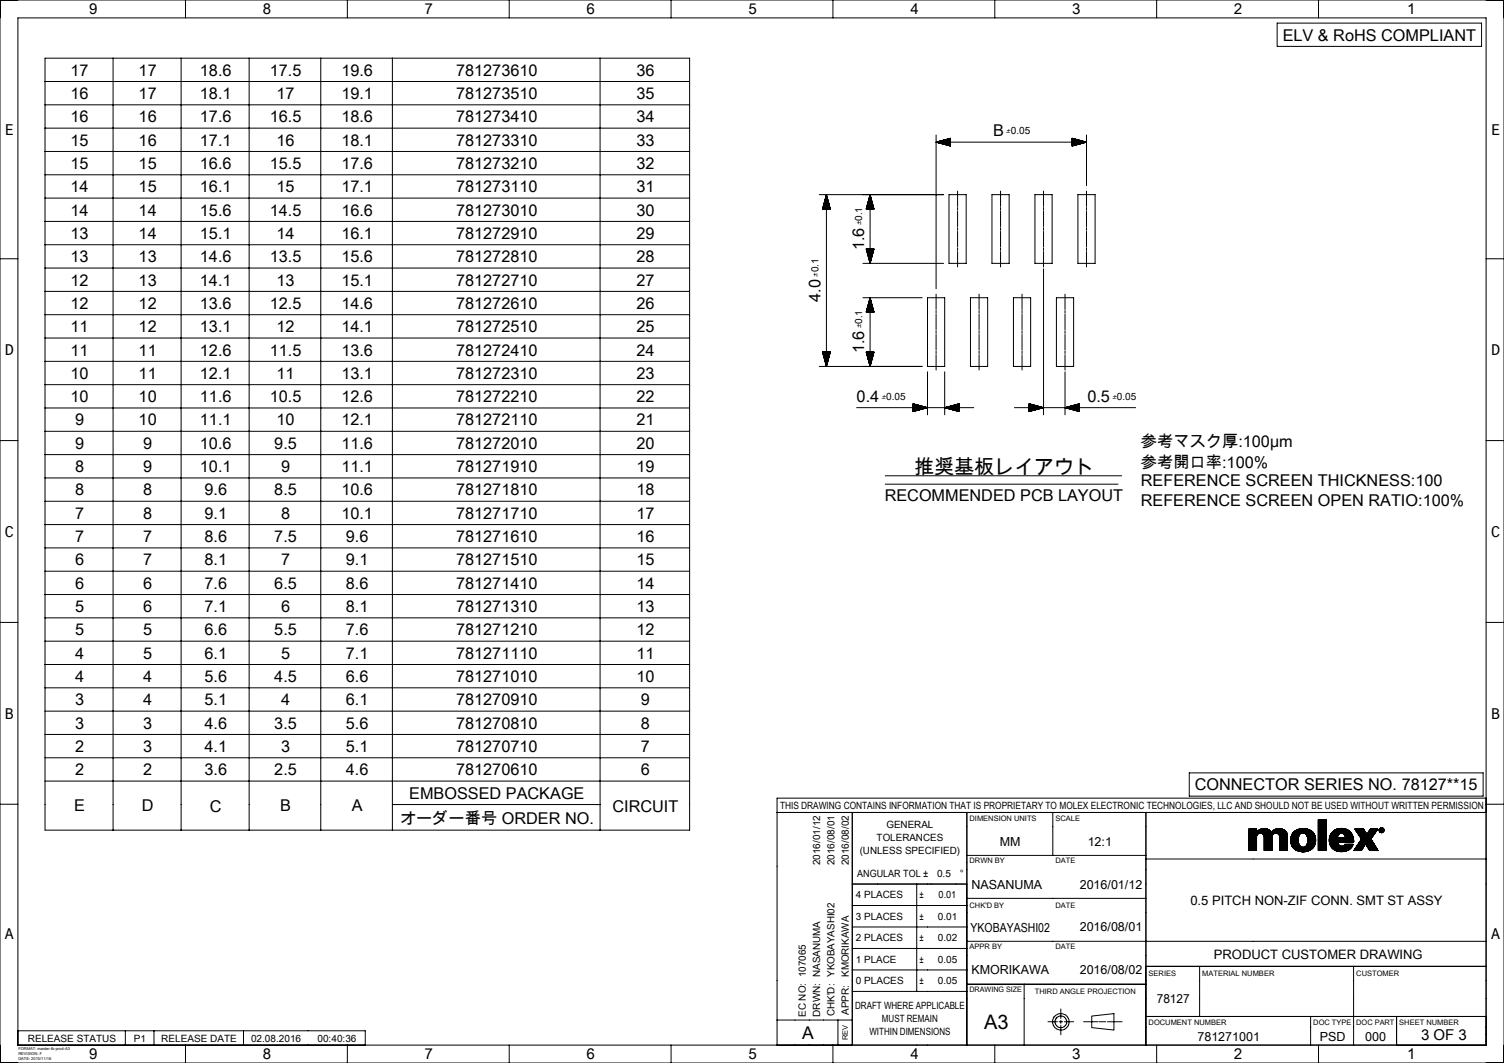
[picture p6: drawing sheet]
<svg xmlns="http://www.w3.org/2000/svg" width="420mm" height="297mm" viewBox="0 0 420 297" stroke-linecap="round" stroke-linejoin="round" font-family="sans-serif">
<g fill="none" stroke="#000" stroke-width=".28">
<path d="M0 0h420v297h-420zM5 5h410v287h-410zM12.6 16.3h180v215.6h-180zM31.6 16.3v215.6M50.6 16.3v215.6M51.8 0v5M69.6 16.3v215.6M89.6 16.3v215.6M97 0v5M109.6 16.3v215.6M142.2 0v5M167.6 16.3v215.6"/>
<path d="M187.4 0v5M232.6 0v5M277.8 0v5M323 0v5M356.7 6.5h57v6.5h-57zM368.2 0v5M12.6 22.8h180M12.6 29.3h180M12.6 35.8h180M261.4 37.7v43M261.4 39.7h42M261.4 39.7l4 1.1"/>
<path d="M261.5 39.7h3.9M261.6 39.8h3.8M261.8 39.8h3.6M261.8 39.6h3.6M262.1 39.9h3.3M262.1 39.5h3.3M262.3 40h3.1M262.3 39.5h3.1M262.6 39.4h2.8M262.9 39.3h2.5M263.2 39.3h2.2M263.4 39.2h2"/>
<path d="M263.7 39.1h1.7M264 39h1.4M264.2 39h1.2M264.5 38.9h.9M264.7 38.8h.7M265 38.8h.4M265.2 38.7h.2M265.4 38.6v2.2M265.4 38.6l-4 1.1M299.4 38.7h.2M299.4 38.7l.4 .1M299.4 38.8h.7"/>
<path d="M299.4 38.9h.9M299.4 38.9l1.2 .1M299.4 39h1.5M299.4 39.1h1.8M299.4 39.1l2.1 .1M299.4 39.2l2.3 .1M299.4 39.3h2.6M299.4 39.4h2.8M299.4 39.4l3.1 .1M299.4 39.5h3.3M299.4 39.6h3.6M299.4 39.6l3.9 .1"/>
<path d="M299.4 38.6l4 1.1M299.4 38.6v2.2M302.5 40h-3.1M302.7 39.9h-3.3M303 39.8l-3.6 .1M303.2 39.8h-3.8M303.4 37.7v14.2M303.4 39.7l-4 1.1M12.6 42.3h180M12.6 48.8h180M12.6 55.3h180M228.8 54.4h34.7"/>
<path d="M229.7 58.4h2.2M229.7 58.4h.1M229.8 58.2v.2M229.9 57.9v.5M229.9 57.7v.7M230 57.3v1.1M230.1 57v1.4M230.1 56.8v1.6M230.2 56.5v1.9M230.3 56.3v2.1M230.3 56v2.4M230.4 55.8v2.6"/>
<path d="M230.5 55.5v2.9M230.5 55.3v3.1M230.6 55v3.4M230.7 54.7v3.7M230.8 54.5v3.9M230.8 54.4v48M230.8 54.4l-1.1 4M230.8 54.4l1.1 4M230.8 54.6v3.8M230.9 54.9v3.5M231 55.1v3.3M231.1 55.4v3"/>
<path d="M231.1 55.7v2.7M231.2 55.9v2.5M231.3 56.2v2.2M231.3 56.4v2M231.4 56.7v1.7M231.5 56.9v1.5M231.6 57.2v1.2M231.6 57.6v.8M231.7 57.8v.6M231.8 58.1v.3M231.8 58.3v.1M241.9 58.4h2.1"/>
<path d="M241.9 58.3v.1M242 58.1v.3M242.1 57.8v.6M242.1 57.6v.8M242.2 57.2v1.2M242.3 57v1.4M242.3 56.7v1.7M242.4 56.4v2M242.5 56.2v2.2M242.6 55.9v2.5M242.6 55.7v2.7M242.7 55.4v3"/>
<path d="M242.8 55.2v3.2M242.8 54.9v3.5M242.9 54.7v3.7M243 54.4v19.2M243 54.4l-1.1 4M243 54.4l1 4M243 54.5v3.9M243.1 54.7v3.7M243.1 55v3.4M243.2 55.2v3.2M243.3 55.5v2.9M243.4 55.8v2.6"/>
<path d="M243.4 56v2.4M243.5 56.3v2.1M243.6 56.5v1.9M243.6 56.8v1.6M243.7 57v1.4M243.8 57.3v1.1M243.8 57.6v.8M243.9 57.9v.5M244 58.2v.2M244 58.4h.1M262.6 40.1h2.8M263 40.1h2.4"/>
<path d="M263.2 40.2h2.2M263.5 40.3h1.9M263.7 40.3h1.7M264 40.4h1.4M264.2 40.5h1.2M264.5 40.5h.9M264.8 40.6h.6M265 40.7h.4M265 54.4h4.8v19.2h-4.8zM265.3 40.8h.1M267.4 53.4v4.3M267.4 58v.7"/>
<path d="M267.4 59v4.3M277 54.4h4.8v19.2h-4.8zM279.4 53.4v4.3M279.4 58v.7M279.4 59v4.3M289 54.4h4.8v19.2h-4.8zM291.4 53.4v4.3M291.4 58v.7M291.4 59v4.3M299.5 40.8h-.1M299.8 40.7h-.4M300 40.6l-.6 .1"/>
<path d="M300.3 40.5l-.9 .1M300.6 40.5h-1.2M300.9 40.4h-1.5M301 54.4h4.8v19.2h-4.8zM301.2 40.3l-1.8 .1M301.4 40.3h-2M301.7 40.2h-2.3M301.9 40.1l-2.5 .1M302.2 40.1h-2.8M303.4 53.4v4.3M303.4 58v.7M303.4 59v4.3"/>
<path d="M0 72.3h5M12.6 61.9h180M12.6 68.4h180M12.6 74.9h180M241 73.6h22.5M241.9 69.6h2.1M241.9 69.6l1.1 4M241.9 69.6v.1M242 69.6v.3M242 69.6l.1 .6M242.1 69.6v.8M242.2 69.6v1.1"/>
<path d="M242.2 69.6l.1 1.3M242.3 69.6v1.6M242.4 69.6v1.9M242.5 69.6v2.1M242.5 69.6l.1 2.4M242.6 69.6v2.6M242.6 69.6l.1 2.9M242.7 69.6l.1 3.2M242.8 69.6v3.5M242.9 69.6v3.7M243 69.6v3.9M243.1 69.6v3.7"/>
<path d="M243.2 69.6l-.1 3.4M243.3 69.6l-.1 3.2M243.3 69.6v2.8M243.4 69.6v2.5M243.5 69.6l-.1 2.3M243.5 69.6v2M243.6 69.6v1.8M243.7 69.6l-.1 1.5M243.7 69.6v1.3M243.8 69.6v1M243.9 69.6l-.1 .8M244 69.6l-.1 .5"/>
<path d="M244 69.6v.2M244 69.6h.1M244 69.6l-1 4M267.4 70.3v4.3M267.4 63.6v.8M267.4 64.7v4.2M267.4 69.2v.8M279.4 70.3v4.3M279.4 63.6v.8M279.4 64.7v4.2M279.4 69.2v.8M291.4 70.3v4.3"/>
<path d="M291.4 63.6v.8M291.4 64.7v4.2M291.4 69.2v.8M291.4 75.1v40.8M303.4 70.3v4.3M303.4 63.6v.8M303.4 64.7v4.2M303.4 69.2v.8M415 72.3h5M12.6 81.4h180M12.6 87.9h180M12.6 94.4h180"/>
<path d="M229.7 98.4h2.2M229.7 98.4l1.1 4M229.7 98.4h.1M229.7 98.4l.1 .2M229.8 98.4l.1 .5M229.9 98.4v.7M229.9 98.4l.1 1M230 98.4l.1 1.3M230.1 98.4v1.5M230.2 98.4v1.8M230.2 98.4l.1 2M230.3 98.4v2.3"/>
<path d="M230.4 98.4v2.5M230.4 98.4l.1 2.8M230.5 98.4v3.1M230.6 98.4v3.4M230.6 98.4l.1 3.7M230.7 98.4l.1 3.9M230.9 98.4l-.1 3.8M231 98.4l-.1 3.5M231 98.4v3.3M231.1 98.4v2.9M231.2 98.4l-.1 2.6M231.3 98.4l-.1 2.4"/>
<path d="M231.3 98.4v2.1M231.4 98.4l-.1 1.9M231.4 98.4v1.6M231.5 98.4v1.4M231.6 98.4v1.1M231.7 98.4l-.1 .8M231.7 98.4v.6M231.8 98.4v.3M231.9 98.4l-.1 .1M231.9 98.4l-1.1 4M241 83.2h16.5M241.9 87.2h2.1"/>
<path d="M241.9 98.4h2.1M241.9 98.4l1.1 4M241.9 98.4v.1M241.9 87.1v.1M242 98.4v.3M242 86.9v.3M242 98.4l.1 .6M242.1 86.6v.6M242.1 98.4v.8M242.1 86.4v.8M242.2 98.4v1.1M242.2 86v1.2"/>
<path d="M242.2 98.4l.1 1.3M242.3 85.8v1.4M242.3 98.4v1.6M242.3 85.5v1.7M242.4 98.4v1.9M242.4 85.2v2M242.5 98.4v2.1M242.5 85v2.2M242.5 98.4l.1 2.4M242.6 84.7v2.5M242.6 98.4v2.6M242.6 84.5v2.7"/>
<path d="M242.6 98.4l.1 2.9M242.7 84.2v3M242.7 98.4l.1 3.2M242.8 84v3.2M242.8 98.4v3.5M242.8 83.7v3.5M242.9 98.4v3.7M242.9 83.5v3.7M243 83.2v19.2M243 83.2l-1.1 4M243 83.2l1 4M243 83.3v3.9"/>
<path d="M243 98.4v3.9M243.1 83.5v3.7M243.1 98.4v3.7M243.1 83.8v3.4M243.2 98.4l-.1 3.4M243.2 84v3.2M243.3 98.4l-.1 3.2M243.3 84.3v2.9M243.3 98.4v2.8M243.4 84.6v2.6M243.4 98.4v2.5M243.4 84.8v2.4"/>
<path d="M243.5 98.4l-.1 2.3M243.5 85.1v2.1M243.5 98.4v2M243.6 85.3v1.9M243.6 98.4v1.8M243.6 85.6v1.6M243.7 98.4l-.1 1.5M243.7 85.8v1.4M243.7 98.4v1.3M243.8 86.1v1.1M243.8 98.4v1M243.8 86.4v.8"/>
<path d="M243.9 98.4l-.1 .8M243.9 86.7v.5M244 98.4l-.1 .5M244 87v.2M244 98.4v.2M244 87.2h.1M244 98.4h.1M244 98.4l-1 4M259 83.2h4.8v19.2h-4.8zM261.4 82.2v4.3M261.4 99.1v4.3M261.4 86.8v.7"/>
<path d="M261.4 87.8v4.3M261.4 92.4v.8M261.4 93.5v4.2M261.4 98v.8M271 83.2h4.8v19.2h-4.8zM273.4 82.2v4.3M273.4 99.1v4.3M273.4 86.8v.7M273.4 87.8v4.3M273.4 92.4v.8M273.4 93.5v4.2M273.4 98v.8"/>
<path d="M283 83.2h4.8v19.2h-4.8zM285.4 82.2v4.3M285.4 99.1v4.3M285.4 86.8v.7M285.4 87.8v4.3M285.4 92.4v.8M285.4 93.5v4.2M285.4 98v.8M295 83.2h4.8v19.2h-4.8zM297.4 82.2v4.3M297.4 99.1v4.3M297.4 86.8v.7"/>
<path d="M297.4 87.8v4.3M297.4 92.4v.8M297.4 93.5v4.2M297.4 98v.8M12.6 114h180M12.6 101h180M12.6 107.5h180M228.8 102.4h28.7M239.2 113.9h32.7M255 112.8l4 1.1-4 1.1M255 112.8v2.2M255 112.8h.1"/>
<path d="M255 112.9h.3M255 112.9l.5 .1M255 113l.8 .1M255 113.1h1M255 113.1l1.3 .1M255 113.2l1.7 .1M255 113.3h1.9M255 113.4h2.2M255 113.4l2.4 .1M255 113.5h2.7M255 113.6h2.9M255 113.6l3.2 .1"/>
<path d="M255 113.7l3.5 .1M255 113.8h3.7M255 115h.1M255.3 114.9h-.3M255.5 114.8l-.5 .1M255.8 114.7l-.8 .1M256 114.7h-1M256.3 114.6l-1.3 .1M256.7 114.5l-1.7 .1M256.9 114.5h-1.9M257.2 114.4l-2.2 .1M257.4 114.3l-2.4 .1"/>
<path d="M257.7 114.3h-2.7M257.9 114.2h-2.9M258.2 114.1l-3.2 .1M258.5 114l-3.5 .1M258.7 114h-3.7M259 113.9l-4 .1M259 103.9v12M263.8 103.9v12M263.8 113.9h4M264.1 113.8h3.7M264.1 114h3.7M264.3 113.8h3.5"/>
<path d="M264.3 114h3.5M264.6 113.7h3.2M264.6 114.1h3.2M264.9 113.6h2.9M264.9 114.2h2.9M265.2 113.5h2.6M265.2 114.3h2.6M265.5 113.5h2.3M265.5 114.3h2.3M265.7 113.4h2.1M265.7 114.4h2.1M266 113.3h1.8"/>
<path d="M266 114.5h1.8M266.2 113.3h1.6M266.2 114.5h1.6M266.5 113.2h1.3M266.5 114.6h1.3M266.8 113.1h1M266.8 114.7h1M267 113.1h.8M267 114.7h.8M267.3 113h.5M267.3 114.8h.5M267.5 112.9h.3"/>
<path d="M267.5 114.9h.3M267.8 112.8h.1M267.8 115h.1M267.8 112.8l-4 1.1 4 1.1M267.8 112.8v2.2M283.3 113.9h33.8M287.4 112.8h.1M287.4 112.9h.3M287.4 112.9l.5 .1M287.4 113l.8 .1M287.4 113.1h1M287.4 113.1l1.3 .1"/>
<path d="M287.4 113.2l1.7 .1M287.4 113.3h1.9M287.4 113.4h2.2M287.4 113.4l2.4 .1M287.4 113.5h2.7M287.4 113.6h2.9M287.4 113.6l3.2 .1M287.4 113.7l3.5 .1M287.4 113.8h3.7M287.4 115h.1M287.4 112.8l4 1.1-4 1.1M287.4 112.8v2.2"/>
<path d="M287.7 114.9h-.3M287.9 114.8l-.5 .1M288.2 114.7l-.8 .1M288.4 114.7h-1M288.7 114.6l-1.3 .1M289.1 114.5l-1.7 .1M289.3 114.5h-1.9M289.6 114.4l-2.2 .1M289.8 114.3l-2.4 .1M290.1 114.3h-2.7M290.3 114.2h-2.9M290.6 114.1l-3.2 .1"/>
<path d="M290.9 114l-3.5 .1M291.1 114h-3.7M291.4 113.9l-4 .1M297.4 103.9v12M297.4 113.9h4M297.7 113.8h3.7M297.7 114h3.7M297.9 113.8h3.5M297.9 114h3.5M298.2 113.7h3.2M298.2 114.1h3.2M298.5 113.6h2.9"/>
<path d="M298.5 114.2h2.9M298.8 113.5h2.6M298.8 114.3h2.6M299.1 113.5h2.3M299.1 114.3h2.3M299.3 113.4h2.1M299.3 114.4h2.1M299.6 113.3h1.8M299.6 114.5h1.8M299.8 113.3h1.6M299.8 114.5h1.6M300.1 113.2h1.3"/>
<path d="M300.1 114.6h1.3M300.4 113.1h1M300.4 114.7h1M300.6 113.1h.8M300.6 114.7h.8M300.9 113h.5M300.9 114.8h.5M301.1 112.9h.3M301.1 114.9h.3M301.4 112.8h.1M301.4 115h.1M301.4 112.8l-4 1.1 4 1.1"/>
<path d="M301.4 112.8v2.2M0 123.1h5M12.6 120.5h180M12.6 127h180M12.6 133.5h180M247.2 132.9h66M247.2 135.3h65M415 123.1h5M12.6 140.1h180M12.6 146.6h180M12.6 153.1h180M12.6 159.6h180"/>
<path d="M0 173.9h5M12.6 166.1h180M12.6 172.6h180M12.6 179.1h180M415 173.9h5M12.6 192.2h180M12.6 198.7h180M12.6 185.7h180M12.6 205.2h180M12.6 211.7h180M12.6 218.2h180M332.1 215.9h82.1v6.5h-82.1z"/>
<path d="M0 224.7h5M109.6 224.8h58M217 227h198M270 227v65M270 239h50M294 227v12M348.7 237.6h2.2M348.8 231.6l-.1 .1M348.9 231.6l-.2 .2M349 231.6l-.3 .3M349.1 231.6l-.4 .4M349.2 231.6l-.5 .5"/>
<path d="M349.3 231.6l-.6 .6M349.4 231.6l-.7 .7M349.5 231.6l-.8 .8M349.6 231.6l-.9 .9M349.7 231.6l-1 1M349.8 231.6l-1.1 1.1M349.9 231.6l-1.2 1.2M350 231.6l-1.3 1.3M350.1 231.6l-1.4 1.4M350.2 231.6l-1.5 1.5M350.3 231.6l-1.6 1.6M350.4 231.6l-1.7 1.7"/>
<path d="M350.5 231.6l-1.8 1.8M350.6 231.6l-1.9 1.9M350.7 231.6l-2 2M350.8 231.6l-2.1 2.1M350.9 231.6l-2.2 2.2M350.9 237.6v-3.7a1.07 1.07 0 0 1 1.1-1.1 1.07 1.07 0 0 1 1 1.1v3.7M350.9 237.6h.1M350.9 237.5l-.1 .1M350.9 237.4l-.2 .2M350.9 237.3l-.4 .3M350.9 237.2l-.4 .4M350.9 237.1l-.5 .5"/>
<path d="M350.9 237l-.6 .6M350.9 236.9l-.7 .7M350.9 236.8l-.8 .8M350.9 236.7l-.9 .9M350.9 236.6l-1 1M350.9 236.5l-1.1 1.1M350.9 236.4l-1.2 1.2M350.9 236.3l-1.3 1.3M350.9 236.2l-1.4 1.4M350.9 236.1l-1.5 1.5M350.9 236l-1.6 1.6M350.9 235.9l-1.7 1.7"/>
<path d="M350.9 235.8l-1.8 1.8M350.9 235.7l-1.9 1.9M350.9 235.6l-2 2M350.9 235.5l-2.1 2.1M350.9 235.4l-2.2 2.2M350.9 235.3l-2.2 2.2M350.9 235.2l-2.2 2.2M350.9 235.1l-2.2 2.2M350.9 235l-2.2 2.2M350.9 234.9l-2.2 2.2M350.9 234.8l-2.2 2.3M350.9 234.7l-2.2 2.2"/>
<path d="M350.9 234.6l-2.2 2.2M350.9 234.5l-2.2 2.2M350.9 234.4l-2.2 2.2M350.9 234.3l-2.2 2.3M350.9 234.2l-2.2 2.2M350.9 234.1l-2.2 2.2M350.9 234l-2.2 2.2M350.9 233.8l-2.2 2.3M350.9 231.6v.9a2.75 2.75 0 0 1 4.2 0 2.75 2.75 0 0 1 3.9-.3M350.9 232.3l-2.2 2.3M350.9 232.2l-2.2 2.2M350.9 232.1l-2.2 2.2"/>
<path d="M350.9 232l-2.2 2.2M350.9 231.8l-2.2 2.3M350.9 231.7l-2.2 2.3M350.9 231.7l-2.2 2.2M350.9 231.6h-2.2v6M350.9 233.7l-2.2 2.2M350.9 233.6l-2.2 2.2M351 233.5l-2.3 2.2M351.1 233.3l-2.4 2.4M351.4 232l-2.7 2.7M351.6 231.9l-2.9 2.9M351.8 231.8l-3.1 3.1"/>
<path d="M352 231.7l-3.3 3.2M352.2 231.6l-3.5 3.5M352.3 231.6l-3.6 3.6M352.4 231.6l-3.7 3.7M352.5 231.5l-3.8 3.8M352.6 231.5l-3.9 3.9M352.8 233.1l1.4-1.3-1.4 1.4M352.8 231.5l-4.1 4.1M352.9 231.5l-1.5 1.4M353 231.5l-1.4 1.3M353 233.7l1.7-1.6-1.7 1.7M353 237.6h2.2"/>
<path d="M353.1 231.5l-1.4 1.3M353.2 231.5l-1.4 1.3M353.3 231.5l-1.4 1.3M353.4 231.5l-1.3 1.3M353.5 231.6l-1.3 1.2M353.6 231.6l-1.3 1.2M353.7 231.6l-1.3 1.3M353.8 231.6l-1.3 1.3M353.9 231.7l-1.3 1.3M354 231.7l-1.4 1.3M354.1 231.7l-1.4 1.3M354.3 231.8l-1.5 1.4"/>
<path d="M354.3 231.8l-1.4 1.5M354.4 231.9l-1.5 1.5M354.5 231.9l-1.5 1.6 1.5-1.5M354.6 232l-1.6 1.6M354.8 232.2l-1.8 1.7M354.8 232.2l-1.8 1.8M354.9 232.3l-1.9 1.8M354.9 232.3l-1.9 1.9M355 232.4l-2 1.9M355 232.4l-2 2M355.2 233.9a1.07 1.07 0 0 1 1.1-1.1 1.07 1.07 0 0 1 1.1 1.1v3.7M355.2 237.6h.1"/>
<path d="M355.2 237.5l-.1 .1M355.2 237.4l-.2 .2M355.2 237.3l-.3 .3M355.2 237.2l-.4 .4M355.2 237.1l-.5 .5M355.2 237l-.6 .6M355.2 236.9l-.7 .7M355.2 236.8l-.8 .8M355.2 236.7l-.9 .9M355.2 236.6l-1 1M355.2 236.5l-1.1 1.1M355.2 236.4l-1.2 1.2"/>
<path d="M355.2 236.3l-1.3 1.3M355.2 236.2l-1.4 1.4M355.2 236.1l-1.5 1.5M355.2 236l-1.6 1.6M355.2 235.9l-1.7 1.7M355.2 235.8l-1.8 1.8M355.2 235.7l-1.9 1.9M355.2 235.6l-2 2M355.2 235.6l-2.1 2M355.2 235.4l-2.1 2.2M355.2 235.3l-2.2 2.3M355.2 235.2l-2.2 2.3"/>
<path d="M355.2 235.1l-2.2 2.3M355.2 235.1l-2.2 2.2M355.2 234.9l-2.2 2.3M355.2 234.8l-2.2 2.3M355.2 234.7l-2.2 2.3M355.2 234.7l-2.2 2.2M355.2 234.6l-2.2 2.2M355.2 234.4l-2.2 2.3M355.2 234.3l-2.2 2.3M355.2 234.2l-2.2 2.3M355.2 234.2l-2.2 2.2M355.2 234.1l-2.2 2.2"/>
<path d="M355.2 233.9l-2.2 2.3M355.2 233.9v3.7M355.2 233.8l-2.2 2.3M355.2 233.7l-2.2 2.3M355.3 233.6l-2.3 2.3M355.3 233.5l-2.3 2.3M355.4 233.3l-2.4 2.4M355.4 232.1l-2.4 2.4M355.7 231.9l-2.7 2.7M356 231.8l-3 2.9M356.2 231.7l-3.2 3.1M356.3 231.6l-3.3 3.3"/>
<path d="M356.4 231.6l-3.4 3.4M356.6 231.6l-3.6 3.5M356.7 231.5l-3.7 3.7M356.8 231.5l-3.8 3.8M356.9 231.5l-3.9 3.9M357 231.5l-4 4M357.1 231.5l-4.1 4.1M357.2 231.5l-1.5 1.5M357.3 231.5l-1.3 1.3M357.4 233.7l1.5-1.5-1.5 1.5M357.4 231.5l-1.3 1.3M357.5 231.5l-1.3 1.3"/>
<path d="M357.6 231.5l-1.3 1.3M357.7 231.6l-1.3 1.2M357.8 231.6l-1.3 1.2M357.8 231.6l-1.2 1.2M357.9 231.6l-1.3 1.2M358 231.6l-1.3 1.3M358 231.7l-1.2 1.2M358.1 231.7l-1.3 1.2M358.2 231.7l-1.3 1.3M358.3 231.7l-1.3 1.3M358.3 231.8l-1.3 1.3M358.4 231.8l-1.3 1.3"/>
<path d="M358.5 231.9l-1.4 1.3M358.5 231.9l-1.3 1.3M358.6 231.9l-1.4 1.4M358.6 232l-1.4 1.4M358.7 232l-1.4 1.4M358.8 232l-1.5 1.5M358.8 232.1l-1.5 1.5M359 232.2l-1.6 1.6M359 232.2l.5 1M359 232.3l-1.6 1.6M359.1 232.3l-1.7 1.7M359.1 232.3l-1.7 1.8"/>
<path d="M359.2 232.4l-1.8 1.8M359.2 232.4l-1.8 1.9M359.2 232.5l-1.8 1.9M359.3 232.6l-1.9 1.9M359.3 232.6l-1.9 2M359.3 232.7l-1.9 2M359.4 232.8l-2 2M359.4 232.8l-2 2.1M359.4 232.9l-2 2.1M359.4 233l-2 2.1M359.4 233.1l-2 2.1M359.5 233.2l-2.1 2.1"/>
<path d="M359.5 234.6l-2.1 2.2M359.5 234.6l-2.1 2.1M359.5 234.5l-2.1 2.1M359.5 234.4l-2.1 2.1M359.5 234.2l-2.1 2.2M359.5 234.2l-2.1 2.1M359.5 234.1l-2.1 2.1M359.5 234l-2.1 2.1M359.5 233.9l-2.1 2.1M359.5 233.7l-2.1 2.2M359.5 233.7l-2.1 2.1M359.5 233.6l-2.1 2.1"/>
<path d="M359.5 233.5l-2.1 2.1M359.5 233.4l-2.1 2.1M359.5 233.3l-2.1 2.1M359.5 237.6h-.1M359.5 237.5l-.2 .1M359.5 237.4l-.2 .2M359.5 237.3l-.3 .3M359.5 237.2l-.5 .4M359.5 237.1l-.6 .5M359.5 237l-.6 .6M359.5 236.9l-.7 .7M359.5 236.8l-.8 .8"/>
<path d="M359.5 236.7l-1 .9M359.5 236.6l-1.1 1M359.5 236.5l-1.1 1.1M359.5 236.4l-1.2 1.2M359.5 236.4l-1.3 1.2M359.5 236.2l-1.5 1.4M359.5 236.1l-1.5 1.5M359.5 236l-1.6 1.6M359.5 235.9l-1.7 1.7M359.5 235.9l-1.8 1.7M359.5 235.7l-2 1.9M359.5 235.6l-2 2"/>
<path d="M359.5 235.5l-2.1 2.1M359.5 235.4l-2.1 2.1M359.5 235.2l-2.1 2.2M359.5 235.1l-2.1 2.2M359.5 235l-2.1 2.2M359.5 235l-2.1 2.1M359.5 234.9l-2.1 2.1M359.5 234.7l-2.1 2.2M359.5 233.2v4.4h-2.1M360.9 233l-.5 1.7 .5 1.8M360.9 236.5l.7 .8M361.6 232.2l-.6 .6"/>
<path d="M361.8 232l-1 1M361.9 237.5l1.2-1-1.1 1M362 231.9l-1.2 1.3M362.2 231.9l-1.5 1.5M362.4 231.8l-1.8 1.7M362.5 234.8l-1.6 1.7M362.5 234.6l-1.7 1.8M362.5 234.5l-1.7 1.8M362.5 234.9l-1.6 1.7M362.5 234.4l-1.7 1.9M362.5 235l-1.5 1.6M362.6 234.3l-1.9 1.9"/>
<path d="M362.6 235.1l-1.6 1.6M362.6 234.2l-1.9 1.9M362.6 235.2l-1.5 1.6 1.5-1.5M362.6 231.7l-2 2M362.6 234.1l-1.9 2M362.6 235.4l-1.5 1.5M362.6 235.4l-1.4 1.5M362.6 234l-2 2M362.6 235.5l-1.4 1.5M362.6 233.8l-2 2.1M362.7 235.6l-1.4 1.4M362.7 235.7l-1.4 1.4"/>
<path d="M362.7 233.7l-2.1 2.1M362.7 235.8l-1.3 1.3M362.7 231.7l-2.2 2.1M362.7 233.6l-2.1 2.2M362.7 235.8l-1.2 1.4 1.2-1.3M362.8 236l-1.3 1.2M362.8 233.4l-2.2 2.3M362.8 236.1l-1.2 1.2M362.8 231.6l-2.3 2.4M362.9 236.2l-1.2 1.2M362.9 233.1l-2.4 2.5M362.9 231.6l-2.4 2.5"/>
<path d="M363 236.3l-1.2 1.1M363 236.4l-1.1 1.1M363.1 231.6l-2.6 2.6M363.2 236.5l-1.1 1.1M363.2 231.5l-2.8 2.8M363.2 236.6l-1 1M363.3 236.6l-1.1 1M363.3 231.5l-2.9 2.9M363.4 236.6l-1.1 1.1M363.4 236.7l-1.1 1M363.4 231.5l-3 3M363.5 236.7l-1.1 1"/>
<path d="M363.5 231.5l-3.1 3.1M363.6 236.7l-1.1 1M363.6 231.5l-3.2 3.2M363.7 236.7l-1.1 1.1M363.8 231.5l-3.4 3.3M363.8 236.7l-1.1 1.1M363.9 231.5l-3.5 3.4M364 231.5l-3.6 3.5M364 236.7l-1.2 1.1M364 231.5l-3.6 3.6M364.1 236.7l-1.2 1.2M364.1 231.5l-3.7 3.7"/>
<path d="M364.2 232.7l1.1-1-1.1 1M364.2 236.7l-1.2 1.2M364.3 231.5l-3.8 3.8M364.3 236.6l-1.3 1.3M364.3 231.5l-3.8 3.9M364.4 231.5l-3.9 4M364.5 231.5l-4 4M364.5 236.5l-1.4 1.4M364.6 231.5l-1.5 1.4M364.7 231.6l-1.3 1.2M364.8 231.6l-1.2 1.1M364.8 231.6l-1.1 1.1"/>
<path d="M364.9 231.6l-1.1 1.1M365 233.5a1.32 1.32 0 0 0-1.7-.7 1.32 1.32 0 0 0-.8 1.7l.3 1.5M365 233.5a2.59 2.59 0 0 1-.7 3.2 1.18 1.18 0 0 1-1.5-.7M365 231.6l-1.1 1.1M365.1 231.7l-1.1 1M365.1 234l1.5-1.5-1.5 1.6M365.2 231.7l-1.1 1M365.4 231.7l-1.1 1.1M365.5 231.8l-1.1 1M365.6 231.8l-1.1 1.1M365.7 231.9l-1.1 1M365.7 231.9l-1 1.1 1.1-1.1"/>
<path d="M365.9 232l-1.1 1.1M366 232l-1.2 1.2M366 232.1l-1.1 1.1M366.1 232.1l-1.2 1.2M366.2 232.1l-1.3 1.3M366.2 232.2l.8 .8M366.2 232.2a3.9 3.9 0 0 0-5.3 .8M366.2 232.2l-1.2 1.2M366.3 232.2l-1.3 1.3M366.3 232.3l-1.3 1.3M366.4 232.3l-1.4 1.4M366.5 232.4l-1.4 1.4"/>
<path d="M366.6 232.4l-1.5 1.5M366.7 232.6l-1.5 1.6M366.7 236.9l-.3 .3M366.8 232.7l-1.6 1.6M366.8 232.7l-1.6 1.7M366.8 232.8l-1.6 1.7M366.9 232.9l-1.7 1.7M366.9 232.9l-1.7 1.8M366.9 236.6l-.8 .8M367 233l-1.8 1.8M367 233a3.3 3.3 0 0 1-.3 3.9 3.3 3.3 0 0 1-3.8 1l-1.3-.6M367 233l-1.8 1.9"/>
<path d="M367 233.1l-1.8 1.9M367 236.4l-1.1 1.1M367.1 233.2l-1.9 1.9M367.1 233.2l-1.9 2M367.1 236.2l-1.4 1.4M367.1 233.3l-2 2M367.1 233.4l-2 2M367.2 236l-1.6 1.7M367.2 233.4l-2.1 2.2M367.2 233.5l-2.2 2.3M367.2 233.6l-2.2 2.3M367.2 235.8l-1.9 1.9"/>
<path d="M367.3 233.7l-2.4 2.3M367.3 233.7l-2.5 2.5M367.3 235.7l-2.1 2.1M367.3 233.8l-4.1 4.1M367.3 235.6l-2.2 2.2M367.3 233.9l-4 4M367.3 234l-3.9 4M367.3 235.5l-2.3 2.4M367.4 234.1l-3.9 3.9M367.4 235.4l-2.6 2.5M367.4 234.2l-3.8 3.8M367.4 235.2l-2.7 2.7"/>
<path d="M367.4 234.3l-3.7 3.7M367.4 235.1l-2.8 2.8M367.4 234.4l-3.6 3.6M367.4 235l-2.9 3M367.4 234.5l-3.5 3.5M367.4 234.9l-3 3.1M367.4 234.6l-3.4 3.4M367.4 234.8l-3.1 3.2M367.4 234.7l-3.3 3.3M368.1 229h2.2v8.6h-2.2zM368.2 229l-.1 .1M368.3 229l-.2 .2"/>
<path d="M368.4 229l-.3 .3M368.5 229l-.4 .4M368.6 229l-.5 .5M368.7 229l-.6 .6M368.8 229l-.7 .7M368.9 229l-.8 .8M369 229l-.9 .9M369.1 229l-1 1M369.2 229l-1.1 1.1M369.3 229l-1.2 1.2M369.4 229l-1.3 1.3M369.5 229l-1.4 1.4"/>
<path d="M369.6 229l-1.5 1.5M369.7 229l-1.6 1.6M369.8 229l-1.7 1.7M369.9 229l-1.8 1.8M370 229l-1.9 1.9M370.1 229l-2 1.9M370.2 229l-2.1 2.1M370.3 229l-2.2 2.2M370.3 232.6l-2.2 2.2M370.3 232.5l-2.2 2.2M370.3 232.4l-2.2 2.2M370.3 232.3l-2.2 2.2"/>
<path d="M370.3 232.2l-2.2 2.2M370.3 232.1l-2.2 2.2M370.3 232l-2.2 2.2M370.3 231.9l-2.2 2.2M370.3 231.8l-2.2 2.2M370.3 231.7l-2.2 2.2M370.3 231.6l-2.2 2.2M370.3 231.5l-2.2 2.2M370.3 231.4l-2.2 2.2M370.3 231.3l-2.2 2.2M370.3 231.2l-2.2 2.2M370.3 231.1l-2.2 2.2"/>
<path d="M370.3 231l-2.2 2.2M370.3 230.9l-2.2 2.2M370.3 230.8l-2.2 2.3M370.3 230.7l-2.2 2.2M370.3 230.6l-2.2 2.2M370.3 230.5l-2.2 2.2M370.3 230.4l-2.2 2.3M370.3 230.3l-2.2 2.3M370.3 230.2l-2.2 2.2M370.3 230.1l-2.2 2.2M370.3 230l-2.2 2.2M370.3 229.9l-2.2 2.3"/>
<path d="M370.3 229.8l-2.2 2.3M370.3 229.7l-2.2 2.2M370.3 229.6l-2.2 2.2M370.3 229.5l-2.2 2.3M370.3 229.4l-2.2 2.3M370.3 229.3l-2.2 2.3M370.3 229.2l-2.2 2.2M370.3 229.1l-2.2 2.2M370.3 229l-2.2 2.3M370.3 237.6h.1M370.3 237.5l-.1 .1M370.3 237.4l-.2 .2"/>
<path d="M370.3 237.3l-.3 .3M370.3 237.2l-.4 .4M370.3 237.1l-.5 .5M370.3 237l-.6 .6M370.3 236.9l-.7 .7M370.3 236.8l-.8 .8M370.3 236.7l-.9 .9M370.3 236.6l-1 1M370.3 236.5l-1.1 1.1M370.3 236.4l-1.2 1.2M370.3 236.3l-1.3 1.3M370.3 236.2l-1.4 1.4"/>
<path d="M370.3 236.1l-1.5 1.5M370.3 236l-1.6 1.6M370.3 235.9l-1.7 1.7M370.3 235.8l-1.8 1.8M370.3 235.7l-1.9 1.9M370.3 235.6l-2 2M370.3 235.5l-2.1 2.1M370.3 235.4l-2.2 2.2M370.3 235.3l-2.2 2.3M370.3 235.2l-2.2 2.3M370.3 235.1l-2.2 2.3M370.3 235l-2.2 2.3"/>
<path d="M370.3 235l-2.2 2.2M370.3 234.9l-2.2 2.2M370.3 234.7l-2.2 2.3M370.3 234.6l-2.2 2.3M370.3 234.6l-2.2 2.2M370.3 234.5l-2.2 2.2M370.3 234.4l-2.2 2.2M370.3 234.2l-2.2 2.3M370.3 234.1l-2.2 2.3M370.3 234.1l-2.2 2.2M370.3 234l-2.2 2.2M370.3 233.9l-2.2 2.2"/>
<path d="M370.3 233.7l-2.2 2.3M370.3 233.7l-2.2 2.2M370.3 233.6l-2.2 2.2M370.3 233.5l-2.2 2.2M370.3 233.4l-2.2 2.2M370.3 233.2l-2.2 2.3M370.3 233.2l-2.2 2.2M370.3 233.1l-2.2 2.2M370.3 233l-2.2 2.2M370.3 232.9l-2.2 2.2M370.3 232.8l-2.2 2.2M370.3 232.7l-2.2 2.2"/>
<path d="M371.2 235.1l.4 1.3M371.2 234.4v.7M372.6 232l-.8 .8M372.7 237.5l1.4-1.2-1.3 1.2M372.9 231.8l-1.3 1.4M373.1 231.7l-1.6 1.6M373.3 231.7l-1.9 1.8M373.4 231.6l-2 2M373.5 231.6l-2.1 2.1M373.5 233.9l-2.1 2.1M373.5 233.8l-2.1 2.2M373.5 235.4l-1.5 1.5"/>
<path d="M373.6 233.7l-2.2 2.2M373.6 235.5l-1.5 1.5M373.6 234l-2.1 2.1M373.6 233.5l-2.2 2.3M373.6 235.6l-1.4 1.5M373.6 235.7l-1.4 1.4M373.7 235.8l-1.5 1.4M373.7 233.4l-2.4 2.3M373.7 235.8l-1.4 1.4 1.4-1.3M373.7 231.5l-2.4 2.4M373.7 234l-2.2 2.2M373.8 236l-1.4 1.3"/>
<path d="M373.8 234l-2.3 2.3M373.8 231.5l-2.5 2.5M373.8 236l-1.3 1.3M373.8 233.1a1.07 1.07 0 0 1 1.3-.2 1.07 1.07 0 0 1 .6 1.1h-2.2zM373.9 236.1l-1.4 1.3M373.9 234l-2.3 2.3M373.9 236.1l-1.3 1.3M373.9 231.5l-2.6 2.7M374 234l-2.4 2.4M374 236.2l-1.4 1.3M374 231.5l-2.8 2.8M374.1 234l-2.5 2.4"/>
<path d="M374.1 231.5l-2.9 2.9M374.1 236.3l-1.3 1.3M374.2 234l-2.5 2.5M374.2 236.3l-1.3 1.3M374.3 231.5l-3.1 3M374.3 234l-2.6 2.6M374.3 236.4l-1.3 1.2M374.4 231.5l-3.2 3.1M374.4 236.4l-1.4 1.3M374.4 234l-2.6 2.6M374.4 236.4l-1.3 1.3M374.5 231.5l-3.3 3.2"/>
<path d="M374.5 234l-2.7 2.7M374.5 236.4l-1.3 1.3M374.6 231.5l-3.4 3.3M374.6 234l-2.8 2.7M374.6 236.4l-1.4 1.3M374.6 231.5l-3.4 3.4M374.7 235.2l2.6-2.5-2.5 2.5M374.7 234l-2.8 2.8M374.7 236.4l-1.4 1.4M374.8 231.5l-3.6 3.5M374.8 234l-2.9 2.9M374.8 236.4l-1.4 1.4"/>
<path d="M374.9 231.5l-3.7 3.6M374.9 234l-2.9 2.9M374.9 236.4l-1.4 1.4M374.9 231.5l-3.7 3.7M375 234l-1.3 1.2M375 231.5l-3.8 3.8M375 236.4l-1.5 1.4M375.1 234l-1.3 1.2M375.1 231.5l-3.8 3.8M375.2 234l-1.3 1.2M375.2 231.5l-3.9 3.9M375.2 236.3l-1.6 1.6"/>
<path d="M375.3 234l-1.3 1.2M375.3 231.5l-4 4M375.4 231.5l-4.1 4.1M375.4 234l-1.3 1.2M375.4 231.6l-4.1 4.1M375.5 234l-1.3 1.2M375.5 233.3l1.2-1.2-1.2 1.2M375.5 231.6l-1.4 1.3M375.5 234l-1.2 1.2M375.6 235.9l-.4 .4-.5 .1M375.6 235.9h2.2M375.6 231.6l-1.3 1.3"/>
<path d="M375.6 235.9l-.1 .1M375.7 231.6a3.3 3.3 0 0 0-4.5 2.8M375.7 231.6a3.5 3.5 0 0 1 2.3 3.6h-4.5a1.19 1.19 0 0 0 1.2 1.2M375.7 231.6l-1.3 1.2M375.8 231.6l-1.3 1.2M375.8 235.9l-2.1 2M375.8 231.7l-1.2 1.1M375.8 235.9l-2 2M375.9 231.7l-1.2 1.1M375.9 235.9l-2 2M376 231.7l-1.2 1.1M376 235.9l-2 2"/>
<path d="M376.1 231.7l-1.2 1.1M376.1 231.8l-1.1 1.1M376.1 235.9l-2.1 2M376.2 231.8l-1.2 1.1M376.2 231.8l-1.1 1.1M376.3 235.9l-2.2 2M376.3 231.9l-1.1 1.1M376.3 235.9l-2 2M376.4 231.9l-1.2 1.1M376.4 235.9l-2.1 2M376.4 231.9l-1.1 1.1M376.5 232l-1.2 1.1"/>
<path d="M376.5 235.9l-2.1 2M376.6 232l-1.2 1.2M376.6 235.9l-2.1 2M376.6 232.1l-1.1 1.1M376.7 235.9l-2.1 2M376.8 232.2l-1.2 1.2M376.8 232.2l-1.2 1.3M376.8 235.9l-2.1 2M376.9 232.3l-1.3 1.3M376.9 235.9l-2.1 2M377 232.3l-1.3 1.3M377 232.4l-1.3 1.3"/>
<path d="M377 235.9l-2.1 2M377 232.4l-1.3 1.4M377.1 232.4l-1.4 1.5M377.1 235.9l-2.1 2M377.1 232.5l-2.7 2.7M377.2 232.6l-2.7 2.6M377.2 232.6l-2.6 2.6M377.2 235.9l-2.1 2M377.3 235.9l-2 2M377.3 232.8l-2.5 2.4M377.4 232.8l-2.4 2.4M377.4 235.9l-2 2"/>
<path d="M377.4 232.9l-2.3 2.3M377.5 232.9l-2.3 2.3M377.5 233l-2.2 2.2M377.5 235.9l-2 2M377.5 233.1l-2.2 2.1M377.5 236.6l-.7 .8M377.6 233.2l-2.1 2M377.6 233.2l-2 2M377.6 235.9l-2 1.9M377.6 233.3l-1.9 1.9M377.7 233.3l-2 1.9M377.7 233.4l-1.9 1.8"/>
<path d="M377.7 236.3l-1.2 1.2M377.7 233.5l-1.7 1.7M377.7 235.9l-2 1.9M377.7 233.6l-1.6 1.6M377.8 236.2l-1.5 1.4M377.8 233.6l-1.6 1.6M377.8 233.7l-1.6 1.5M377.8 236.1l-1.6 1.6M377.8 233.8l-1.5 1.4M377.8 235.9l-1.9 1.9M377.8 235.9l-1.7 1.8M377.8 235.9a3.5 3.5 0 0 1-5.1 1.6l-1.1-1.1"/>
<path d="M377.8 233.9l-1.3 1.3M377.9 233.9l-1.3 1.3M377.9 234l-1.3 1.2M377.9 234.1l-1.2 1.1M377.9 234.1l-1.1 1.1M377.9 234.3l-.9 .9M378 234.3l-1 .9M378 234.4l-.9 .8M378 234.5l-.8 .7M378 234.6l-.7 .6M378 234.7l-.5 .5M378 234.8l-.5 .4"/>
<path d="M378 234.8l-.4 .4M378 234.9l-.3 .3M378 235l-.2 .2M378 235.2h-.1M378.4 231.6v.1M378.5 231.6l-.1 .2M378.6 231.6l-.1 .2M378.7 231.6l-.2 .3M378.8 231.6l-.3 .3M378.9 231.6l-.3 .4M379 231.6l-.4 .5M379.1 231.6l-.4 .6 .5-.6"/>
<path d="M379.3 231.6l-.6 .6M379.4 231.6l-.6 .7M379.5 231.6l-.7 .7M379.6 231.6l-.7 .8M379.7 231.6l-.8 .9M379.8 231.6l-.9 .9M379.9 231.6l-.9 1M380 231.6l-1 1M380.1 231.6l-1 1.1M380.2 237.6l1.2-1.9 1.1 1.9M380.2 237.6h.1M380.2 231.6l-1.1 1.1"/>
<path d="M380.2 234.4l-2.1 3.2h2.1M380.3 231.6l-1.1 1.3 1.2-1.3M380.3 237.4l-.2 .2M380.5 237.1l-.5 .5M380.5 231.6l-1.3 1.3M380.6 231.6l-1.3 1.4M380.7 231.6l-1.4 1.4M380.7 236.8l-.8 .8M380.8 231.6l.9 1.5 1-1.5h2.1M380.8 231.6h-2.5l1.9 2.8M380.8 231.7l-1.5 1.4M380.8 231.7l-1.4 1.4"/>
<path d="M380.8 231.7l-1.3 1.6 1.4-1.4-1.4 1.4M380.8 236.6l-1 1M380.9 231.9l-1.4 1.5M381 232l-1.4 1.4M381 236.3l-1.3 1.3M381 232l-1.4 1.5M381.1 232.1l-1.4 1.5M381.1 232.2l-1.4 1.4M381.1 232.2l-1.4 1.5M381.1 236.1l-1.5 1.5M381.2 232.3l-1.4 1.4M381.2 232.4l-1.4 1.4"/>
<path d="M381.2 232.4l-1.3 1.5M381.3 232.5l-1.4 1.5 1.4-1.5M381.3 235.9l-1.8 1.7M381.3 232.6l-1.3 1.4M381.4 232.7l-1.4 1.4M381.4 232.7l-1.3 1.5M381.5 232.8l-1.4 1.4M381.5 232.9l-1.3 1.4 1.3-1.4M381.6 233l-1.4 1.4M381.6 233l-1.5 1.6M382.8 231.6l-.3 .3M382.8 234.4l2 3.2h-2.3"/>
<path d="M382.8 234.4l-1.4 1.4M382.9 231.6l-.6 .6M382.9 234.5l-1.4 1.4M382.9 234.5l-1.4 1.5M382.9 234.6l-1.3 1.4M383 234.7l-1.4 1.4M383 231.6l-1 1M383 234.1l-1.6 1.7M383 234.8l-1.4 1.4M383.1 231.6l-1.3 1.3M383.1 234.8l-1.4 1.5M383.1 234.9l-1.4 1.4"/>
<path d="M383.2 235l-1.4 1.4M383.2 231.6l-3.3 3.3M383.2 235l-1.4 1.5M383.2 235.1l-1.4 1.4M383.3 231.6l-3.6 3.5M383.3 235.1l-1.4 1.5M383.3 235.2l-1.4 1.5M383.3 237.6l1-.8-.9 .8M383.3 231.6l-3.7 3.8M383.4 235.3l-1.4 1.5 1.4-1.5M383.4 233.6l-4 4M383.4 235.4l-1.4 1.4"/>
<path d="M383.5 235.4l-1.5 1.5M383.5 231.6l-4.2 4.2M383.5 235.5l-1.4 1.5M383.5 235.6l-1.4 1.4M383.5 237.6l.9-.7-.8 .7M383.6 233.3l-4.3 4.3M383.6 231.6l-4.5 4.5M383.6 235.6l-1.4 1.5M383.6 235.7l-1.4 1.4M383.6 235.7l-1.4 1.5M383.7 231.6l-4.8 4.8M383.7 235.8l-1.4 1.5"/>
<path d="M383.7 235.9l-1.4 1.4M383.8 231.6l-5.1 5.1M383.8 235.9l-1.5 1.5M383.8 233l-4.6 4.6M383.8 236l-1.4 1.5M383.8 231.6l-5.3 5.3M383.9 236.1l-1.5 1.5M383.9 236.2l-1.4 1.4M383.9 236.2l-1.3 1.4M384 231.6l-5.7 5.7M384 232.8l-4.9 4.8M384 236.3l-1.4 1.3"/>
<path d="M384 236.4l-1.3 1.2M384.1 236.4l-1.3 1.2M384.1 231.6l-6 6 6.1-6M384.1 236.5l-1.2 1.1M384.1 236.5l-1 1.1M384.2 236.6l-1.1 1M384.2 232.5l-5.2 5.1M384.2 236.7l-1 .9M384.2 237.6l.4-.3-.3 .3M384.2 231.6l-6 6M384.3 231.6l-6 6M384.4 237l-.7 .6"/>
<path d="M384.4 237l-.6 .6M384.5 237.1l-.6 .5M384.5 231.6l-6.1 6M384.5 232l-5.6 5.6M384.5 237.2l-.5 .4M384.5 237.2l-.4 .4M384.6 231.6l-6.1 6M384.6 237.4l-.2 .2M384.7 231.6l-6.1 6M384.7 237.5l-.2 .1M384.7 231.7l-5.9 5.9M384.7 237.5l-.1 .1"/>
<path d="M384.7 231.6l-6 6M384.8 231.6l-2 2.8M384.8 237.6h-.1M385.2 231.8v.4M385.2 232.2v.1M385.2 231.7l-.1 .1M385.2 232.3l.1 .1M385.4 232.5h-.1M385.4 232.5h.1M385.4 232.5l.2 .1M385.5 231.6h.5M385.5 231.6v.7"/>
<path d="M385.5 231.6v.1M385.6 232.6h.2M385.6 231.6l-.1 .1M385.7 232.2l-.1 .1M385.7 232.1l-.2 .2M385.7 231.8l-.2 .2M385.7 231.6l-.2 .2M385.7 231.9l-.2 .2M385.8 231.6l-.3 .3M385.8 231.9l-.3 .3M385.9 232v.1M385.9 232l-.4 .3"/>
<path d="M385.9 231.7v.2M385.9 231.7h-.2l.2 .2M385.9 231.6l-.2 .1M385.9 232.1l.1 .2M386 231.6l.1 .5M386 231.8l.1-.1-.3 .3M386 232.3h.1M386 231.3l-.8 .4M386 231.7h-.2M386 231.3h.1M386.1 232l-.1 .2M386.1 232.1v.2"/>
<path d="M386.1 232.1l-.1 .2M386.1 231.9l-.2 .2M386.1 232.2l-.1 .1M386.1 232.3h.1M386.1 231.3v.1M386.1 231.8l-.2 .2M386.2 231.4h-.1M386.2 231.4h.1M386.3 231.5h-.1M386.3 231.5h.1M386.4 231.5v.1M386.4 231.6v.1"/>
<path d="M386.5 231.7v.1M386.5 231.8v.1M386.5 231.9v.1M386.5 232l-.4 .6-.3 .1M415 223h-198v69M415 224.7h5M238 247h32M238 253h32M238 259h32M256 247v30M270 251h50M320 240h95"/>
<path d="M238 265h32M238 271h32M238 277h32M270 263h145M270 275h50M286 275v17M320 270h95M335 270v14M378 270v22M5 288h97v4M35 288v4M43 288v4"/>
<path d="M51.8 292v5M68 288v4M97 292v5M142.2 292v5M187.4 292v5M217 285h21M232.6 292v5M234 285v7M238 292v-65h82v65M277.8 292v5M292.7 285.5h2.6M295.7 285.5h1"/>
<path d="M296.2 281.9v2.7M296.2 285.1v.8M296.2 286.4v2.7M297.2 285.5h2.6M302.6 285.5h4.1M304.9 283.9l6.2-.7v4.6l-6.2-.7zM307 285.5h1.8M309.3 285.5h4.1M323 292v5M366 284v8M368.2 292v5M390 284v8"/>
<path d="M415 284h-95"/>
<circle cx="385.8" cy="232" r=".66"/>
<circle cx="385.8" cy="232" r=".69"/>
<circle cx="296.2" cy="285.5" r="2.34"/>
<circle cx="296.3" cy="285.4" r="1.64"/>
</g>
<g font-size="5.6">
<text x="255.2" y="132.4">推奨基板レイアウト</text>
<text x="274.8" y="287.5">A3</text>
</g>
<text font-size="4.9" x="224.1" y="290.3">A</text>
<g font-size="4.5">
<text x="358.2" y="11.3">ELV &amp; RoHS COMPLIANT</text>
<text x="19.7" y="21.1">17</text>
<text x="38.7" y="21.1">17</text>
<text x="55.8" y="21.1">18.6</text>
<text x="75.3" y="21.1">17.5</text>
<text x="95.3" y="21.1">19.6</text>
<text x="127.4" y="21.1">781273610</text>
<text x="177.7" y="21.1">36</text>
<text x="19.7" y="27.7">16</text>
<text x="38.7" y="27.7">17</text>
<text x="55.8" y="27.7">18.1</text>
<text x="77.2" y="27.7">17</text>
<text x="95.3" y="27.7">19.1</text>
<text x="127.4" y="27.7">781273510</text>
<text x="177.7" y="27.7">35</text>
<text x="19.7" y="34.2">16</text>
<text x="38.7" y="34.2">16</text>
<text x="55.8" y="34.2">17.6</text>
<text x="75.3" y="34.2">16.5</text>
<text x="95.3" y="34.2">18.6</text>
<text x="127.4" y="34.2">781273410</text>
<text x="177.7" y="34.2">34</text>
<text x="19.7" y="40.7">15</text>
<text x="38.7" y="40.7">16</text>
<text x="55.8" y="40.7">17.1</text>
<text x="77.2" y="40.7">16</text>
<text x="95.3" y="40.7">18.1</text>
<text x="127.4" y="40.7">781273310</text>
<text x="177.7" y="40.7">33</text>
<text x="277.3" y="38.1">B</text>
<text x="19.7" y="47.2">15</text>
<text x="38.7" y="47.2">15</text>
<text x="55.8" y="47.2">16.6</text>
<text x="75.3" y="47.2">15.5</text>
<text x="95.3" y="47.2">17.6</text>
<text x="127.4" y="47.2">781273210</text>
<text x="177.7" y="47.2">32</text>
<text x="19.7" y="53.7">14</text>
<text x="38.7" y="53.7">15</text>
<text x="55.8" y="53.7">16.1</text>
<text x="77.2" y="53.7">15</text>
<text x="95.3" y="53.7">17.1</text>
<text x="127.4" y="53.7">781273110</text>
<text x="177.7" y="53.7">31</text>
<text x="19.7" y="60.2">14</text>
<text x="38.7" y="60.2">14</text>
<text x="55.8" y="60.2">15.6</text>
<text x="75.3" y="60.2">14.5</text>
<text x="95.3" y="60.2">16.6</text>
<text x="127.4" y="60.2">781273010</text>
<text x="177.7" y="60.2">30</text>
<text x="19.7" y="66.8">13</text>
<text x="38.7" y="66.8">14</text>
<text x="55.8" y="66.8">15.1</text>
<text x="77.2" y="66.8">14</text>
<text x="95.3" y="66.8">16.1</text>
<text x="127.4" y="66.8">781272910</text>
<text x="177.7" y="66.8">29</text>
<text x="241.4" y="69.9" transform="rotate(-90 241.4 69.9)">1.6</text>
<text x="19.7" y="73.3">13</text>
<text x="38.7" y="73.3">13</text>
<text x="55.8" y="73.3">14.6</text>
<text x="75.3" y="73.3">13.5</text>
<text x="95.3" y="73.3">15.6</text>
<text x="127.4" y="73.3">781272810</text>
<text x="177.7" y="73.3">28</text>
<text x="19.7" y="79.8">12</text>
<text x="38.7" y="79.8">13</text>
<text x="55.8" y="79.8">14.1</text>
<text x="77.2" y="79.8">13</text>
<text x="95.3" y="79.8">15.1</text>
<text x="127.4" y="79.8">781272710</text>
<text x="177.7" y="79.8">27</text>
<text x="19.7" y="86.3">12</text>
<text x="38.7" y="86.3">12</text>
<text x="55.8" y="86.3">13.6</text>
<text x="75.3" y="86.3">12.5</text>
<text x="95.3" y="86.3">14.6</text>
<text x="127.4" y="86.3">781272610</text>
<text x="177.7" y="86.3">26</text>
<text x="229.2" y="84.3" transform="rotate(-90 229.2 84.3)">4.0</text>
<text x="19.7" y="92.8">11</text>
<text x="38.7" y="92.8">12</text>
<text x="55.8" y="92.8">13.1</text>
<text x="77.2" y="92.8">12</text>
<text x="95.3" y="92.8">14.1</text>
<text x="127.4" y="92.8">781272510</text>
<text x="177.7" y="92.8">25</text>
<text x="19.7" y="99.3">11</text>
<text x="38.7" y="99.3">11</text>
<text x="55.8" y="99.3">12.6</text>
<text x="75.3" y="99.3">11.5</text>
<text x="95.3" y="99.3">13.6</text>
<text x="127.4" y="99.3">781272410</text>
<text x="177.7" y="99.3">24</text>
<text x="241.4" y="98.7" transform="rotate(-90 241.4 98.7)">1.6</text>
<text x="19.7" y="105.8">10</text>
<text x="38.7" y="105.8">11</text>
<text x="55.8" y="105.8">12.1</text>
<text x="77.2" y="105.8">11</text>
<text x="95.3" y="105.8">13.1</text>
<text x="127.4" y="105.8">781272310</text>
<text x="177.7" y="105.8">23</text>
<text x="19.7" y="112.4">10</text>
<text x="38.7" y="112.4">10</text>
<text x="55.8" y="112.4">11.6</text>
<text x="75.3" y="112.4">10.5</text>
<text x="95.3" y="112.4">12.6</text>
<text x="127.4" y="112.4">781272210</text>
<text x="177.7" y="112.4">22</text>
<text x="239.2" y="112.3">0.4</text>
<text x="303.7" y="112.3">0.5</text>
<text x="21" y="118.9">9</text>
<text x="38.7" y="118.9">10</text>
<text x="55.8" y="118.9">11.1</text>
<text x="77.2" y="118.9">10</text>
<text x="95.3" y="118.9">12.1</text>
<text x="127.4" y="118.9">781272110</text>
<text x="177.7" y="118.9">21</text>
<text x="21" y="125.4">9</text>
<text x="40" y="125.4">9</text>
<text x="55.8" y="125.4">10.6</text>
<text x="76.6" y="125.4">9.5</text>
<text x="95.3" y="125.4">11.6</text>
<text x="127.4" y="125.4">781272010</text>
<text x="177.7" y="125.4">20</text>
<text x="318.6" y="125">参考マスク厚:100μm</text>
<text x="21" y="131.9">8</text>
<text x="40" y="131.9">9</text>
<text x="55.8" y="131.9">10.1</text>
<text x="78.5" y="131.9">9</text>
<text x="95.3" y="131.9">11.1</text>
<text x="127.4" y="131.9">781271910</text>
<text x="177.7" y="131.9">19</text>
<text x="318.6" y="130.8">参考開口率:100%</text>
<text x="318.6" y="135.7">REFERENCE SCREEN THICKNESS:100</text>
<text x="21" y="138.4">8</text>
<text x="40" y="138.4">8</text>
<text x="57.1" y="138.4">9.6</text>
<text x="76.6" y="138.4">8.5</text>
<text x="95.3" y="138.4">10.6</text>
<text x="127.4" y="138.4">781271810</text>
<text x="177.7" y="138.4">18</text>
<text x="247.1" y="139.9">RECOMMENDED PCB LAYOUT</text>
<text x="318.6" y="141.5">REFERENCE SCREEN OPEN RATIO:100%</text>
<text x="21" y="144.9">7</text>
<text x="40" y="144.9">8</text>
<text x="57.1" y="144.9">9.1</text>
<text x="78.5" y="144.9">8</text>
<text x="95.3" y="144.9">10.1</text>
<text x="127.4" y="144.9">781271710</text>
<text x="177.7" y="144.9">17</text>
<text x="21" y="151.4">7</text>
<text x="40" y="151.4">7</text>
<text x="57.1" y="151.5">8.6</text>
<text x="76.6" y="151.4">7.5</text>
<text x="96.6" y="151.5">9.6</text>
<text x="127.4" y="151.5">781271610</text>
<text x="177.7" y="151.5">16</text>
<text x="21" y="158">6</text>
<text x="40" y="158">7</text>
<text x="57.1" y="158">8.1</text>
<text x="78.5" y="158">7</text>
<text x="96.6" y="158">9.1</text>
<text x="127.4" y="158">781271510</text>
<text x="177.7" y="158">15</text>
<text x="21" y="164.5">6</text>
<text x="40" y="164.5">6</text>
<text x="57.1" y="164.5">7.6</text>
<text x="76.6" y="164.5">6.5</text>
<text x="96.6" y="164.5">8.6</text>
<text x="127.4" y="164.5">781271410</text>
<text x="177.7" y="164.5">14</text>
<text x="21" y="171">5</text>
<text x="40" y="171">6</text>
<text x="57.1" y="171">7.1</text>
<text x="78.5" y="171">6</text>
<text x="96.6" y="171">8.1</text>
<text x="127.4" y="171">781271310</text>
<text x="177.7" y="171">13</text>
<text x="21" y="177.5">5</text>
<text x="40" y="177.5">5</text>
<text x="57.1" y="177.5">6.6</text>
<text x="76.6" y="177.5">5.5</text>
<text x="96.6" y="177.5">7.6</text>
<text x="127.4" y="177.5">781271210</text>
<text x="177.7" y="177.5">12</text>
<text x="21" y="184">4</text>
<text x="40" y="184">5</text>
<text x="57.1" y="184">6.1</text>
<text x="78.5" y="184">5</text>
<text x="96.6" y="184">7.1</text>
<text x="127.4" y="184">781271110</text>
<text x="177.7" y="184">11</text>
<text x="21" y="190.5">4</text>
<text x="40" y="190.5">4</text>
<text x="57.1" y="190.6">5.6</text>
<text x="76.6" y="190.5">4.5</text>
<text x="96.6" y="190.6">6.6</text>
<text x="127.4" y="190.6">781271010</text>
<text x="177.7" y="190.6">10</text>
<text x="21" y="197.1">3</text>
<text x="40" y="197.1">4</text>
<text x="57.1" y="197.1">5.1</text>
<text x="78.5" y="197.1">4</text>
<text x="96.6" y="197.1">6.1</text>
<text x="127.4" y="197.1">781270910</text>
<text x="179" y="197.1">9</text>
<text x="21" y="203.6">3</text>
<text x="40" y="203.6">3</text>
<text x="57.1" y="203.6">4.6</text>
<text x="76.6" y="203.6">3.5</text>
<text x="96.6" y="203.6">5.6</text>
<text x="127.4" y="203.6">781270810</text>
<text x="179" y="203.6">8</text>
<text x="21" y="210.1">2</text>
<text x="40" y="210.1">3</text>
<text x="57.1" y="210.1">4.1</text>
<text x="78.5" y="210.1">3</text>
<text x="96.6" y="210.1">5.1</text>
<text x="127.4" y="210.1">781270710</text>
<text x="179" y="210.1">7</text>
<text x="21" y="216.6">2</text>
<text x="40" y="216.6">2</text>
<text x="57.1" y="216.6">3.6</text>
<text x="76.6" y="216.6">2.5</text>
<text x="96.6" y="216.6">4.6</text>
<text x="127.4" y="216.6">781270610</text>
<text x="179" y="216.6">6</text>
<text x="333.6" y="220.8">CONNECTOR SERIES NO. 78127**15</text>
<text x="20.7" y="226.7">E</text>
<text x="39.6" y="226.7">D</text>
<text x="58.6" y="226.7">C</text>
<text x="78.2" y="226.7">B</text>
<text x="98.2" y="226.7">A</text>
<text x="114.3" y="223.2">EMBOSSED PACKAGE</text>
<text x="171" y="226.7">CIRCUIT</text>
<text x="111.6" y="230.3">オーダー番号 ORDER NO.</text>
</g>
<g font-size="4.2">
<text x="24.8" y="4">9</text>
<text x="73.3" y="4">8</text>
<text x="118.5" y="4">7</text>
<text x="163.7" y="4">6</text>
<text x="208.9" y="4">5</text>
<text x="254.1" y="4">4</text>
<text x="299.3" y="4">3</text>
<text x="344.5" y="4">2</text>
<text x="393" y="4">1</text>
<text x="1.4" y="37.7">E</text>
<text x="416.4" y="37.7">E</text>
<text x="1.4" y="99.2">D</text>
<text x="416.4" y="99.2">D</text>
<text x="1.4" y="150">C</text>
<text x="416.4" y="150">C</text>
<text x="1.4" y="200.8">B</text>
<text x="416.4" y="200.8">B</text>
<text x="1.4" y="262.4">A</text>
<text x="416.4" y="262.4">A</text>
<text x="396.8" y="290.5">3 OF 3</text>
<text x="24.8" y="296">9</text>
<text x="73.3" y="296">8</text>
<text x="118.5" y="296">7</text>
<text x="163.7" y="296">6</text>
<text x="208.9" y="296">5</text>
<text x="254.1" y="296">4</text>
<text x="299.3" y="296">3</text>
<text x="344.5" y="296">2</text>
<text x="393" y="296">1</text>
</g>
<g font-size="3.6">
<text x="332.4" y="252.8">0.5 PITCH NON-ZIF CONN. SMT ST ASSY</text>
<text x="339" y="267.8">PRODUCT CUSTOMER DRAWING</text>
</g>
<g font-size="3.5">
<text x="279.2" y="236.2">MM</text>
<text x="303.7" y="236.3">12:1</text>
<text x="271.2" y="248.3">NASANUMA</text>
<text x="301.5" y="248.3">2016/01/12</text>
<text x="271" y="260.3">YKOBAYASHI02</text>
<text x="301.5" y="260.3">2016/08/01</text>
<text x="271.2" y="272.3">KMORIKAWA</text>
<text x="301.5" y="272.3">2016/08/02</text>
<text x="323" y="280.3">78127</text>
<text x="334.4" y="290.8">781271001</text>
<text x="368.5" y="290.8">PSD</text>
<text x="381.2" y="290.8">000</text>
</g>
<g font-size="2.8">
<text x="217.8" y="226">THIS DRAWING CONTAINS INFORMATION THAT IS PROPRIETARY TO MOLEX ELECTRONIC TECHNOLOGIES, LLC AND SHOULD NOT BE USED WITHOUT WRITTEN PERMISSION</text>
<text x="247.5" y="231.5">GENERAL</text>
<text x="240.1" y="238.6">(UNLESS SPECIFIED)</text>
<text x="244.8" y="235">TOLERANCES</text>
<text x="229" y="241.7" transform="rotate(-90 229 241.7)">2016/01/12</text>
<text x="233" y="241.7" transform="rotate(-90 233 241.7)">2016/08/01</text>
<text x="237" y="241.7" transform="rotate(-90 237 241.7)">2016/08/02</text>
<text x="239.4" y="245">ANGULAR TOL ±</text>
<text x="261.7" y="245">0.5</text>
<text x="268" y="245">°</text>
<text x="239" y="251">4 PLACES</text>
<text x="256.7" y="251">±</text>
<text x="262.1" y="251">0.01</text>
<text x="239" y="257">3 PLACES</text>
<text x="256.7" y="257">±</text>
<text x="261.9" y="257">0.01</text>
<text x="239" y="263">2 PLACES</text>
<text x="256.7" y="263">±</text>
<text x="261.9" y="263">0.02</text>
<text x="239" y="269">1 PLACE</text>
<text x="256.7" y="269">±</text>
<text x="261.9" y="269">0.05</text>
<text x="237" y="273" transform="rotate(-90 237 273)">KMORIKAWA</text>
<text x="239" y="275">0 PLACES</text>
<text x="256.7" y="275">±</text>
<text x="261.9" y="275">0.05</text>
<text x="238.8" y="282">DRAFT WHERE APPLICABLE</text>
<text x="225" y="284.1" transform="rotate(-90 225 284.1)">EC NO: 107065</text>
<text x="229" y="284.1" transform="rotate(-90 229 284.1)">DRWN: NASANUMA</text>
<text x="233" y="283.9" transform="rotate(-90 233 283.9)">CHK'D: YKOBAYASHI02</text>
<text x="237" y="283.6" transform="rotate(-90 237 283.6)">APPR:</text>
<text x="246.3" y="285.5">MUST REMAIN</text>
<text x="7.8" y="291">RELEASE STATUS</text>
<text x="37.4" y="291">P1</text>
<text x="45" y="291">RELEASE DATE</text>
<text x="70.1" y="291">02.08.2016</text>
<text x="88.7" y="291">00:40:36</text>
<text x="242.8" y="289.1">WITHIN DIMENSIONS</text>
</g>
<g font-size="2.5">
<text x="281" y="37.5">±0.05</text>
<text x="240.7" y="63" transform="rotate(-90 240.7 63)">±0.1</text>
<text x="228.5" y="77.4" transform="rotate(-90 228.5 77.4)">±0.1</text>
<text x="240.7" y="91.8" transform="rotate(-90 240.7 91.8)">±0.1</text>
<text x="246.2" y="111.6">±0.05</text>
<text x="310.7" y="111.6">±0.05</text>
</g>
<g font-size="2.1">
<text x="270.7" y="229.3">DIMENSION UNITS</text>
<text x="294.7" y="229.3">SCALE</text>
<text x="270.7" y="241.2">DRWN BY</text>
<text x="294.7" y="241.2">DATE</text>
<text x="270.7" y="253.8">CHK'D BY</text>
<text x="294.7" y="253.7">DATE</text>
<text x="270.7" y="265.2">APPR BY</text>
<text x="294.7" y="265.2">DATE</text>
<text x="320.7" y="272.8">SERIES</text>
<text x="335.7" y="272.8">MATERIAL NUMBER</text>
<text x="378.7" y="272.8">CUSTOMER</text>
<text x="270.7" y="277.3">DRAWING SIZE</text>
<text x="289" y="277.8">THIRD ANGLE PROJECTION</text>
<text x="320.7" y="286.3">DOCUMENT NUMBER</text>
<text x="366.7" y="286.3">DOC TYPE</text>
<text x="378.7" y="286.3">DOC PART</text>
<text x="390.8" y="286.3">SHEET NUMBER</text>
<text x="236.8" y="290.6" transform="rotate(-90 236.8 290.6)">REV</text>
</g>
<g font-size="1.1">
<text x="5.1" y="293.5">FORMAT: master-tb-prod-A3</text>
<text x="5.1" y="294.9">REVISION: F</text>
<text x="5.1" y="296.3">DATE: 2015/11/16</text>
</g>
</svg>
